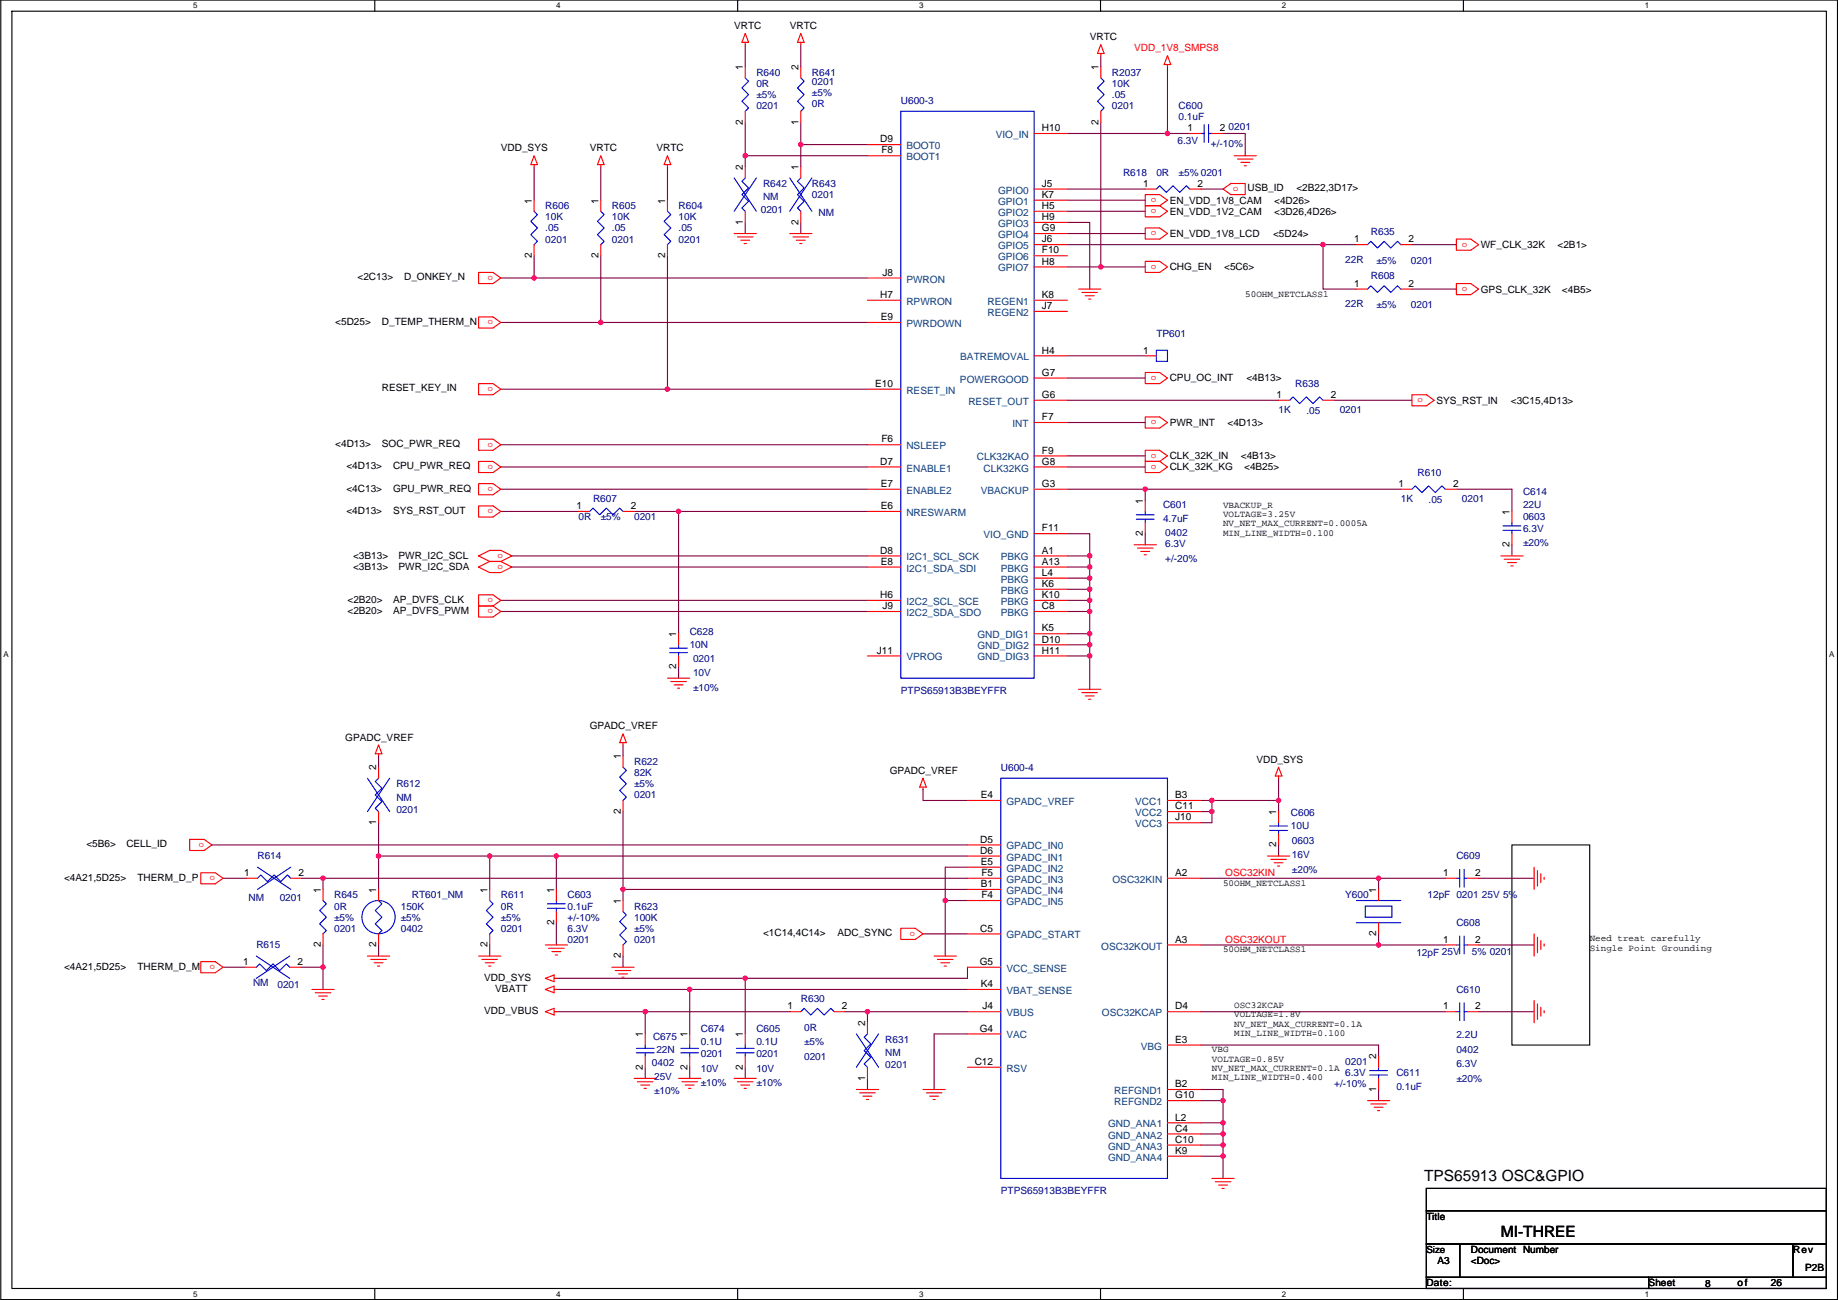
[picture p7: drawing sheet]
<svg xmlns="http://www.w3.org/2000/svg" width="420mm" height="297mm" viewBox="0 0 420 297" stroke-linecap="round" stroke-linejoin="round" font-family="sans-serif">
<path d="M.2 0h419.8v296.9h-419.8zM2.7 2.6h414.8v291.8h-414.8z" fill="none" stroke="#000" stroke-width=".25"/>
<g fill="#fff">
<path d="M44.2 .3h1v2h-1z"/>
<path d="M44.2 294.7h1v2h-1z"/>
</g>
<path d="M85.7 0v2.6M85.7 294.4v2.5" fill="none" stroke="#000" stroke-width=".25"/>
<g fill="#fff">
<path d="M127.1 .3h1v2h-1z"/>
<path d="M127.1 294.7h1v2h-1z"/>
</g>
<path d="M168.6 0v2.6M168.6 294.4v2.5" fill="none" stroke="#000" stroke-width=".25"/>
<g fill="#fff">
<path d="M210.1 .3h1v2h-1z"/>
<path d="M210.1 294.7h1v2h-1z"/>
</g>
<path d="M251.6 0v2.6M251.6 294.4v2.5" fill="none" stroke="#000" stroke-width=".25"/>
<g fill="#fff">
<path d="M293 .3h1v2h-1z"/>
<path d="M293 294.7h1v2h-1z"/>
</g>
<path d="M334.5 0v2.6M334.5 294.4v2.5" fill="none" stroke="#000" stroke-width=".25"/>
<g fill="#fff">
<path d="M376 .3h1v2h-1z"/>
<path d="M376 294.7h1v2h-1z"/>
<path d="M.8 148.5h1.2v2h-1.2z"/>
<path d="M418.1 148.5h1.2v2h-1.2z"/>
</g>
<path d="M345.6 193.1h17.8v45.7h-17.8zM326.1 271.5h91.4v5.1h-91.4zM326.1 276.6h91.4v7.6h-91.4zM326.1 291.9h50.8v2.5h-50.8zM326.1 284.2h7.6v7.7h-7.6zM333.7 284.2h76.2v7.7h-76.2zM376.9 291.9h40.6v2.5h-40.6zM409.9 284.2h7.6v7.7h-7.6z" fill="none" stroke="#000" stroke-width=".25"/>
<g fill="none" stroke="#800040" stroke-width=".25">
<path d="M170.4 10.2v5.1M183.1 10.2v5.1M251.6 12.7v2.6M266.9 15.3v15.2M122.1 38.1v7.6M137.3 38.1v7.6M152.6 38.1v7.6M170.4 35.6h27.9M170.4 28v10.1M183.1 33h15.2M183.1 28v5M183.1 33v5.1"/>
<path d="M244 30.5h22.9M251.6 28v33M266.9 30.5h5.1M279.6 30.5h5.1v5.1M122.1 58.4v5.1M137.3 58.4v15.3M152.6 58.4v30.5h45.7M170.4 50.8v2.6M183.1 50.8v2.6M244 50.8h5.1v15.3M244 43.2h17.8M244 55.9h58.4"/>
<path d="M244 45.7h17.8M244 48.3h17.8M244 53.4h17.8M274.5 43.2h5.1M302.4 55.9v10.2h7.7M302.4 55.9h7.7M322.8 55.9h10.1M114.5 63.5h7.6M114.5 73.7h22.8M122.1 63.5h76.2M137.3 73.7h61M244 61h7.6"/>
<path d="M251.6 61h10.2M322.8 66.1h10.1M114.5 88.9h38.1M244 91.5h48.3M244 81.3h17.8M244 86.4h17.8M244 96.5h17.8M305 91.5h17.8M114.5 111.8h83.8M114.5 101.6h83.8M114.5 106.7h83.8M114.5 116.9h17.8"/>
<path d="M145 116.9h10.1M198.3 116.9h-43.2v27.9M244 106.7h17.8M244 104.2h17.8M244 111.8h17.8M261.8 111.8v2.5M261.8 111.8h58.4M332.9 111.8h12.7v5.1M114.5 137.2h83.8M114.5 139.7h83.8M117 127h81.3M117 129.6h81.3"/>
<path d="M244 139.7h5.1M244 137.2h5.1v2.5M244 134.6h5.1M244 132.1h5.1M244 129.6h5.1v2.5M244 127h5.1v2.6M244 121.9h5.1v5.1M249.1 139.7v5.1M249.1 134.6v2.6M249.1 132.1v2.5M261.8 121.9v2.6M345.6 124.5v2.5"/>
<path d="M155.1 152.4v2.6M244 149.9h5.1M244 147.3h5.1M244 144.8h5.1v2.5M249.1 149.9v7.6M249.1 147.3v2.6M86.5 172.7v2.6M142.4 170.2v2.5M292.3 177.8v5.1M48.4 193.1h172.8M86.5 188v7.6M86.5 195.6v7.6"/>
<path d="M86.5 195.6h25.4M111.9 195.6v7.6M111.9 195.6h15.3M127.2 195.6v7.6M127.2 195.6h94M142.4 185.4v17.8M211 180.4v2.5h10.2M221.2 198.1h-5.1v7.7M274.5 182.9h2.5M274.5 185.4h2.5M277 182.9v2.5M277 185.4v2.6h-2.5"/>
<path d="M277 182.9h15.3M292.3 182.9v2.5M292.3 193.1v2.5M51 200.7h5.3M69 200.7h4.8M73.8 200.7v2.5M73.8 215.9v5.1M73.8 200.7h147.4M86.5 215.9v2.6M111.9 215.9v2.6M127.2 210.8v5.1M142.4 203.2h78.8"/>
<path d="M142.4 203.2v2.6M142.4 218.5v2.5M211 213.4h10.2M221.2 205.8h-5.1v12.7M274.5 215.9h40.6M274.5 200.7h40.6M315.1 200.7v2.5M315.1 213.4v2.5M315.1 200.7h15.3M315.1 215.9h15.3M338 215.9h12.7M338 200.7h12.7"/>
<path d="M51 221h5.1M68.8 221h5M73.8 221v5.1M127.2 223.5h43.2M127.2 226.1h30.5M127.2 231.2h20.3M157.7 226.1h63.5M157.7 226.1v10.1M170.4 223.5v12.7M180.5 231.2h-33v5M193.2 231.2h5.1M198.3 231.2h22.9"/>
<path d="M198.3 231.2v2.5M221.2 221v2.5h-50.8M221.2 236.2h-7.7v12.7M274.5 238.8h40.6v2.5M274.5 231.2h55.9M338 231.2h12.7M147.5 243.9v2.5M157.7 243.9v2.5M170.4 243.9v2.5M198.3 246.4v2.5M274.5 248.9h5.1v2.6M274.5 251.5h5.1"/>
<path d="M274.5 256.6h5.1M274.5 259.1h5.1M279.6 251.5v5.1M279.6 256.6v2.5M279.6 259.1v2.5M315.1 248.9v2.6M274.5 261.6h5.1M274.5 264.2h5.1M279.6 261.6v2.6M279.6 264.2v5.1"/>
</g>
<g fill="#f0f" stroke="#f0f" stroke-width=".25">
<circle cx="137.3" cy="73.7" r=".5"/>
<circle cx="152.6" cy="88.9" r=".5"/>
<circle cx="122.1" cy="63.5" r=".5"/>
<circle cx="266.9" cy="30.5" r=".5"/>
<circle cx="302.4" cy="55.9" r=".5"/>
<circle cx="261.8" cy="111.8" r=".5"/>
<circle cx="73.8" cy="200.7" r=".5"/>
<circle cx="73.8" cy="221" r=".5"/>
<circle cx="292.3" cy="182.9" r=".5"/>
<circle cx="277" cy="182.9" r=".5"/>
<circle cx="277" cy="185.4" r=".5"/>
<circle cx="279.6" cy="251.5" r=".5"/>
<circle cx="279.6" cy="259.1" r=".5"/>
<circle cx="279.6" cy="256.5" r=".5"/>
<circle cx="279.6" cy="264.2" r=".5"/>
<circle cx="279.6" cy="261.6" r=".5"/>
<circle cx="249.1" cy="149.9" r=".5"/>
<circle cx="249.1" cy="147.3" r=".5"/>
<circle cx="249.1" cy="144.8" r=".5"/>
<circle cx="249.1" cy="139.7" r=".5"/>
<circle cx="249.1" cy="137.2" r=".5"/>
<circle cx="249.1" cy="134.6" r=".5"/>
<circle cx="249.1" cy="132.1" r=".5"/>
<circle cx="249.1" cy="129.5" r=".5"/>
<circle cx="249.1" cy="127" r=".5"/>
<circle cx="127.2" cy="195.6" r=".5"/>
<circle cx="315.1" cy="200.7" r=".5"/>
<circle cx="315.1" cy="215.9" r=".5"/>
<circle cx="111.9" cy="195.6" r=".5"/>
<circle cx="86.5" cy="195.6" r=".5"/>
<circle cx="147.5" cy="231.1" r=".5"/>
<circle cx="157.6" cy="226.1" r=".5"/>
<circle cx="170.3" cy="223.5" r=".5"/>
<circle cx="183" cy="33" r=".5"/>
<circle cx="170.3" cy="35.6" r=".5"/>
<circle cx="216.1" cy="205.7" r=".5"/>
<circle cx="251.6" cy="61" r=".5"/>
<circle cx="142.4" cy="203.2" r=".5"/>
<circle cx="155.1" cy="116.8" r=".5"/>
<circle cx="198.3" cy="231.1" r=".5"/>
</g>
<g fill="none" stroke="#f00" stroke-width=".25">
<path d="M170.4 7.6l.7 2.1h-1.5zM170.4 9.7v.5M170.4 15.3v2.5M183.1 15.3v2.5M183.1 9.7v.5M183.1 7.6l.7 2.1h-1.5zM251.6 15.3v2.5M251.6 12.2v.5M251.6 10.2l.8 2h-1.5zM266.9 14.8v.5M266.9 12.7l.7 2.1h-1.5zM122.1 35.6l.8 2h-1.6z"/>
<path d="M122.1 37.6v.5M137.3 35.6l.8 2h-1.5zM137.3 37.6v.5M152.6 35.6l.7 2h-1.5zM152.6 37.6v.5M170.4 25.4v2.6M170.4 38.1v2.6M183.1 25.4v2.6M183.1 38.1v2.6M198.3 33h7.6M198.3 35.6h7.6M236.4 30.5h7.6"/>
<path d="M251.6 25.4v2.6M272 30.5h2.5M277 30.5h2.6M282.1 35.6h5.1M282.9 36.3h3.5M283.6 37.1h2.1M284.4 37.9h.5M122.1 45.7v2.6M122.1 55.9v2.5M137.3 45.7v2.6M137.3 55.9v2.5M152.6 45.7v2.6"/>
<path d="M152.6 55.9v2.5M167.8 53.4h5.1M168.6 54.1h3.5M169.3 54.9h2.1M170.1 55.6h.5M170.4 48.3v2.5M180.5 53.4h5.1M181.3 54.1h3.5M182 54.9h2.1M182.8 55.6h.5M183.1 48.3v2.5M236.4 43.2h7.6"/>
<path d="M236.4 45.7h7.6M236.4 48.3h7.6M236.4 50.8h7.6M236.4 53.4h7.6M236.4 55.9h7.6M236.4 58.4h7.6M261.8 43.2h2.5M261.8 44.5h3.3l1.8 1.2-1.8 1.3h-3.3zM261.8 47h3.3l1.8 1.3-1.8 1.3h-3.3zM261.8 52.1h3.3l1.8 1.3-1.8 1.2h-3.3zM261.8 59.7h3.3l1.8 1.3-1.8 1.3h-3.3zM272 43.2h2.5"/>
<path d="M279.6 43.2l1.8-1.3h3.3v2.6h-3.3zM310.1 55.9h2.5M320.2 55.9h2.6M332.9 54.6h3.3l1.8 1.3-1.8 1.3h-3.3zM109.4 62.3h3.3l1.8 1.2-1.8 1.3h-3.3zM109.4 72.4h3.3l1.8 1.3-1.8 1.3h-3.3zM198.3 63.5h7.6M198.3 68.6h7.6M198.3 73.7h7.6M236.4 61h7.6M236.4 68.6h7.6M236.4 71.1h7.6"/>
<path d="M246.6 66.1h5M247.3 66.8h3.6M248.1 67.6h2M248.8 68.3h.6M310.1 66.1h2.5M320.2 66.1h2.6M332.9 64.8h3.3l1.8 1.3-1.8 1.2h-3.3zM109.4 87.7h3.3l1.8 1.2-1.8 1.3h-3.3zM198.3 88.9h7.6M236.4 81.3h7.6M236.4 86.4h7.6M236.4 91.5h7.6"/>
<path d="M236.4 96.5h7.6M261.8 81.3h2.5M261.8 85.1h3.3l1.8 1.3-1.8 1.3h-3.3zM261.8 95.3h3.3l1.8 1.2-1.8 1.3h-3.3zM292.3 91.5h2.5M302.4 91.5h2.6M322.8 90.2h3.3l1.7 1.3-1.7 1.2h-3.3zM109.4 100.4h3.3l1.8 1.2-1.8 1.3h-3.3zM109.4 105.4h3.3l1.8 1.3-1.8 1.3h-3.3zM109.4 115.6h3.3l1.8 1.3-1.8 1.2h-3.3zM109.4 110.5h3.3l1.8 1.3-1.8 1.3h-3.3zM132.3 116.9h2.5"/>
<path d="M142.4 116.9h2.6M198.3 101.6h7.6M198.3 106.7h7.6M198.3 111.8h7.6M198.3 116.9h7.6M236.4 104.2h7.6M236.4 106.7h7.6M236.4 111.8h7.6M261.8 114.3v2.6M261.8 119.4v2.5M261.8 102.9h3.3l1.8 1.3-1.8 1.2h-3.3zM261.8 105.4h3.3l1.8 1.3-1.8 1.3h-3.3z"/>
<path d="M320.2 111.8h2.6M330.4 111.8h2.5M345.6 116.9v2.5M109.4 135.9h3.3l1.8 1.3-1.8 1.3h-3.3zM109.4 138.5h3.3l1.8 1.2-1.8 1.3h-3.3zM109.4 129.6l2.5-1.3h2.6l2.5 1.3-2.5 1.2h-2.6zM109.4 127l2.5-1.2h2.6l2.5 1.2-2.5 1.3h-2.6zM198.3 127h7.6M198.3 129.6h7.6M198.3 137.2h7.6M198.3 139.7h7.6M236.4 121.9h7.6"/>
<path d="M236.4 127h7.6M236.4 129.6h7.6M236.4 132.1h7.6M236.4 134.6h7.6M236.4 137.2h7.6M236.4 139.7h7.6M259.3 124.5h5M260 125.2h3.6M260.8 126h2M261.5 126.8h.6M343.1 127h5.1M343.8 127.8h3.6"/>
<path d="M344.6 128.5h2M345.4 129.3h.5M345.6 121.9v2.6M152.6 155h5.1M153.3 155.7h3.6M154.1 156.5h2M154.9 157.2h.5M155.1 144.8v2.5M155.1 149.9v2.5M198.3 149.9h7.6M236.4 144.8h7.6M236.4 147.3h7.6"/>
<path d="M236.4 149.9h7.6M246.6 157.5h5M247.3 158.3h3.6M248.1 159h2M248.8 159.8h.6M86.5 170.2l.8 2h-1.5zM86.5 172.2v.5M86.5 175.3v2.5M142.4 167.7l.8 2h-1.5zM142.4 169.7v.5M142.4 172.7v2.6M211 179.9v.5"/>
<path d="M211 177.8l.8 2.1h-1.6zM292.3 177.3v.5M292.3 175.3l.7 2h-1.5zM43.4 191.8h3.3l1.7 1.3-1.7 1.2h-3.3zM45.9 199.4h3.3l1.8 1.3-1.8 1.3h-3.3zM86.5 185.4v2.6M142.4 182.9v2.5M221.2 182.9h7.6M221.2 193.1h7.6M221.2 195.6h7.6M221.2 198.1h7.6M266.9 182.9h7.6"/>
<path d="M266.9 185.4h7.6M266.9 188h7.6M289.7 195.6h5.1M290.5 196.4h3.6M291.3 197.1h2M292 197.9h.5M292.3 185.4v2.6M292.3 190.5v2.6M350.7 198.1v5.1M351.5 198.9v3.6M352.2 199.7v2M45.9 219.7h3.3l1.8 1.3-1.8 1.3h-3.3z"/>
<path d="M56.3 200.7h2.6M66.5 200.7h2.5M73.8 203.2v2.6M73.8 213.4v2.5M84 218.5h5.1M84.8 219.2h3.5M85.5 220h2.1M86.5 203.2v2.6M86.5 213.4v2.5M109.4 218.5h5.1M110.2 219.2h3.5M110.9 220h2.1"/>
<path d="M111.9 203.2v2.6M111.9 213.4v2.5M124.6 215.9h5.1M125.4 216.7h3.6M126.2 217.4h2M126.9 218.2h.5M127.2 203.2v2.6M127.2 208.3v2.5M142.4 205.8v2.5M142.4 215.9v2.6M205.9 212.1h3.3l1.8 1.3-1.8 1.3h-3.3zM213.5 218.5h5.1"/>
<path d="M214.3 219.2h3.6M215.1 220h2M221.2 200.7h7.6M221.2 203.2h7.6M221.2 205.8h7.6M221.2 213.4h7.6M266.9 200.7h7.6M266.9 215.9h7.6M315.1 203.2v2.6M315.1 210.8v2.6M330.4 215.9h2.5M330.4 200.7h2.5"/>
<path d="M335.5 215.9h2.5M335.5 200.7h2.5M350.7 213.4v5.1M351.5 214.1v3.6M352.2 214.9v2M353 200.4v.5M353 215.7v.5M56.1 221h2.5M66.2 221h2.6M71.3 226.1h5.1M72.1 226.8h3.5M72.8 227.6h2.1"/>
<path d="M73.6 228.4h.5M86.3 220.7h.5M111.7 220.7h.5M124.6 223.5l2.1-.7v1.5zM124.6 226.1l2.1-.8v1.5zM124.6 231.2l2.1-.8v1.5zM126.7 223.5h.5M126.7 226.1h.5M126.7 231.2h.5M139.9 221h5.1M140.6 221.8h3.6M141.4 222.5h2"/>
<path d="M142.2 223.3h.5M147.5 236.2v2.6M157.7 236.2v2.6M170.4 236.2v2.6M180.5 231.2h2.6M190.7 231.2h2.5M198.3 233.7v2.5M215.8 220.7h.5M221.2 221h7.6M221.2 226.1h7.6M221.2 231.2h7.6M221.2 236.2h7.6"/>
<path d="M266.9 231.2h7.6M266.9 238.8h7.6M330.4 231.2h2.5M335.5 231.2h2.5M350.7 228.6v5.1M351.5 229.4v3.5M352.2 230.1v2.1M353 230.9v.5M145 246.4h5M145.7 247.2h3.6M146.5 247.9h2M147.2 248.7h.6"/>
<path d="M147.5 241.3v2.6M155.1 246.4h5.1M155.9 247.2h3.5M156.6 247.9h2.1M157.4 248.7h.5M157.7 241.3v2.6M167.8 246.4h5.1M168.6 247.2h3.5M169.3 247.9h2.1M170.1 248.7h.5M170.4 241.3v2.6M195.8 248.9h5"/>
<path d="M196.5 249.7h3.6M197.3 250.5h2M198 251.2h.6M198.3 243.9v2.5M211 248.9h5.1M211.8 249.7h3.5M212.5 250.5h2.1M213.3 251.2h.5M221.2 243.9h7.6M266.9 248.9h7.6M266.9 251.5h7.6M266.9 256.6h7.6"/>
<path d="M266.9 259.1h7.6M312.6 251.5h5.1M313.4 252.2h3.5M314.1 253h2.1M314.9 253.8h.5M315.1 246.4v2.5M315.1 241.3v2.6M266.9 261.6h7.6M266.9 264.2h7.6M277 269.3h5.1M277.8 270h3.6M278.6 270.8h2"/>
<path d="M279.3 271.5h.5"/>
</g>
<g fill="none" stroke="#00f" stroke-width=".25">
<path d="M170.4 17.8l.7 .8-1.5 1.5 1.5 1.5-1.5 1.5 1.5 1.6-.7 .7M183.1 17.8l.7 .8-1.5 1.5 1.5 1.5-1.5 1.5 1.5 1.6-.7 .7M251.6 17.8l.8 .8-1.5 1.5 1.5 1.5-1.5 1.5 1.5 1.6-.8 .7M205.9 25.4h30.5v129.6h-30.5zM274.5 30.5h.8M275.3 28.5v4M276.3 28.5v4M276.3 30.5h.7M122.1 48.3l.8 .7-1.6 1.6 1.6 1.5-1.6 1.5 1.6 1.5-.8 .8M137.3 48.3l.8 .7-1.5 1.6 1.5 1.5-1.5 1.5 1.5 1.5-.8 .8M152.6 48.3l.7 .7-1.5 1.6 1.5 1.5-1.5 1.5 1.5 1.5-.7 .8M167.8 40.7l5.1 7.6"/>
<path d="M170.4 40.7l-.8 .7 1.5 1.5-1.5 1.6 1.5 1.5-1.5 1.5 .8 .8M172.9 40.7l-5.1 7.6M180.5 40.7l5.1 7.6M183.1 40.7l-.8 .7 1.5 1.5-1.5 1.6 1.5 1.5-1.5 1.5 .8 .8M185.6 40.7l-5.1 7.6M264.3 43.2l.8-.8 1.5 1.6 1.5-1.6 1.6 1.6 1.5-1.6 .8 .8M312.6 55.9l.8-.8 1.5 1.6 1.5-1.6 1.5 1.6 1.6-1.6 .7 .8M312.6 66.1l.8-.8 1.5 1.5 1.5-1.5 1.5 1.5 1.6-1.5 .7 .8M264.3 80h2.6v2.6h-2.6zM294.8 91.5l.8-.8 1.5 1.5 1.5-1.5 1.6 1.5 1.5-1.5 .7 .8M134.8 116.9l.8-.8 1.5 1.5 1.5-1.5 1.5 1.5 1.6-1.5 .7 .8M259.8 117.6h4"/>
<path d="M259.8 118.6h4M261.8 116.9v.7M261.8 118.6v.8M322.8 111.8l.7-.8 1.5 1.5 1.6-1.5 1.5 1.5 1.5-1.5 .8 .8M345.6 119.4v.8M343.6 120.2h4.1M343.6 121.2h4.1M345.6 121.2v.7M153.1 148.1h4.1M153.1 149.1h4.1M155.1 147.3v.8M155.1 149.1v.8"/>
<path d="M84 177.8l5.1 7.6M86.5 177.8l-.7 .8 1.5 1.5-1.5 1.5 1.5 1.6-1.5 1.5 .7 .7M89.1 177.8l-5.1 7.6M142.4 175.3l.8 .7-1.5 1.6 1.5 1.5-1.5 1.5 1.5 1.5-.8 .8M228.8 177.8h38.1v91.5h-38.1zM58.9 198.1l7.6 5.1M66.5 198.1l-7.6 5.1M290.2 188.7h4.1M290.2 189.8h4.1M292.3 188v.7M292.3 189.8v.7M333.7 198.6v4.1"/>
<path d="M334.7 198.6v4.1M58.6 218.5l7.6 5M58.9 200.7l.7-.8 1.5 1.5 1.6-1.5 1.5 1.5 1.5-1.5 .8 .8M66.2 218.5l-7.6 5M73.8 205.8l.8 .7-1.5 1.5 1.5 1.6-1.5 1.5 1.5 1.5-.8 .8M86.5 205.8l.8 .7-1.5 1.5 1.5 1.6-1.5 1.5 1.5 1.5-.8 .8M111.9 205.8l.8 .7-1.5 1.5 1.5 1.6-1.5 1.5 1.5 1.5-.8 .8M125.1 206.5h4.1M125.1 207.5h4.1M127.2 205.8v.7M127.2 207.5v.8M142.4 208.3l.8 .8-1.5 1.5 1.5 1.5-1.5 1.5 1.5 1.6-.8 .7"/>
<path d="M310.1 205.8h10.1M310.1 210.8h10.1M312.1 207h6.1v2.6h-6.1zM332.9 215.9h.8M332.9 200.7h.8M333.7 213.9v4.1M334.7 213.9v4.1M334.7 215.9h.8M334.7 200.7h.8M58.6 221l.8-.8 1.5 1.6 1.5-1.6 1.5 1.6 1.6-1.6 .7 .8M145.5 239.5h4M147.5 238.8v.7"/>
<path d="M155.6 239.5h4.1M157.7 238.8v.7M168.3 239.5h4.1M170.4 238.8v.7M183.1 231.2l.7-.8 1.5 1.5 1.6-1.5 1.5 1.5 1.5-1.5 .8 .8M195.8 236.2l5 7.7M198.3 236.2l-.8 .8 1.6 1.5-1.6 1.6 1.6 1.5-1.6 1.5 .8 .8M200.8 236.2l-5 7.7M332.9 231.2h.8M333.7 229.1v4.1M334.7 229.1v4.1M334.7 231.2h.8"/>
<path d="M145.5 240.6h4M147.5 240.6v.7M155.6 240.6h4.1M157.7 240.6v.7M168.3 240.6h4.1M170.4 240.6v.7M313.1 245.6h4.1M313.1 244.6h4.1M315.1 245.6v.8M315.1 243.9v.7"/>
<circle cx="86.5" cy="209.6" r="3.8"/>
</g>
<text font-size="3.6" x="343.1" y="282.6">MI-THREE</text>
<text font-size="3.5" x="325.6" y="269.9">TPS65913 OSC&amp;GPIO</text>
<g font-size="2.3">
<text x="167.8" y="6.6">VRTC</text>
<text x="180.5" y="6.6">VRTC</text>
<text x="249.1" y="9.2">VRTC</text>
<text x="169.8" y="16" transform="rotate(-90 169.8 16)">1</text>
<text x="182.5" y="16" transform="rotate(-90 182.5 16)">2</text>
<text x="251.1" y="16" transform="rotate(-90 251.1 16)">1</text>
<text x="169.8" y="28.5" transform="rotate(-90 169.8 28.5)">2</text>
<text x="182.5" y="28.5" transform="rotate(-90 182.5 28.5)">1</text>
<text x="238.2" y="30">H10</text>
<text x="251.1" y="28.5" transform="rotate(-90 251.1 28.5)">2</text>
<text x="271.5" y="30">1</text>
<text x="278.8" y="30">2</text>
<text x="114.5" y="34.6">VDD_SYS</text>
<text x="134.8" y="34.6">VRTC</text>
<text x="150" y="34.6">VRTC</text>
<text x="201.2" y="32.5">D9</text>
<text x="201.5" y="35.1">F8</text>
<text x="169.8" y="38.9" transform="rotate(-90 169.8 38.9)">2</text>
<text x="182.5" y="38.9" transform="rotate(-90 182.5 38.9)">1</text>
<text x="121.6" y="46.5" transform="rotate(-90 121.6 46.5)">1</text>
<text x="136.8" y="46.5" transform="rotate(-90 136.8 46.5)">1</text>
<text x="152.1" y="46.5" transform="rotate(-90 152.1 46.5)">1</text>
<text x="238.2" y="42.7">J5</text>
<text x="238.2" y="45.2">K7</text>
<text x="238.2" y="47.8">H5</text>
<text x="261.3" y="42.7">1</text>
<text x="267.4" y="46.5">EN_VDD_1V8_CAM</text>
<text x="273.7" y="42.7">2</text>
<text x="285.2" y="43.7">USB_ID</text>
<text x="291.3" y="46.5">&lt;4D26&gt;</text>
<text x="296.3" y="43.7">&lt;2B22,3D17&gt;</text>
<text x="169.8" y="51.4" transform="rotate(-90 169.8 51.4)">1</text>
<text x="182.5" y="51.4" transform="rotate(-90 182.5 51.4)">2</text>
<text x="238.2" y="50.3">H9</text>
<text x="238.2" y="52.8">G9</text>
<text x="267.4" y="49.1">EN_VDD_1V2_CAM</text>
<text x="291.3" y="49.1">&lt;3D26,4D26&gt;</text>
<text x="121.6" y="59" transform="rotate(-90 121.6 59)">2</text>
<text x="136.8" y="59" transform="rotate(-90 136.8 59)">2</text>
<text x="152.1" y="59" transform="rotate(-90 152.1 59)">2</text>
<text x="238.2" y="55.4">J6</text>
<text x="238.2" y="57.9">F10</text>
<text x="267.4" y="54.1">EN_VDD_1V8_LCD</text>
<text x="291" y="54.1">&lt;5D24&gt;</text>
<text x="309.6" y="55.4">1</text>
<text x="322" y="55.4">2</text>
<text x="338.5" y="56.7">WF_CLK_32K</text>
<text x="356" y="56.7">&lt;2B1&gt;</text>
<text x="81.7" y="64.1">&lt;2C13&gt;</text>
<text x="92.4" y="64.1">D_ONKEY_N</text>
<text x="201.7" y="63">J8</text>
<text x="238.2" y="60.5">H8</text>
<text x="267.4" y="61.8">CHG_EN</text>
<text x="279.8" y="61.8">&lt;5C6&gt;</text>
<text x="309.6" y="65.5">1</text>
<text x="322" y="65.5">2</text>
<text x="201.2" y="68.1">H7</text>
<text x="238.2" y="68.1">K8</text>
<text x="238.2" y="70.6">J7</text>
<text x="338.5" y="66.8">GPS_CLK_32K</text>
<text x="357" y="66.8">&lt;4B5&gt;</text>
<text x="76.6" y="74.2">&lt;5D25&gt;</text>
<text x="87.3" y="74.2">D_TEMP_THERM_N</text>
<text x="201.3" y="73.2">E9</text>
<text x="238.2" y="80.8">H4</text>
<text x="261.3" y="80.8">1</text>
<text x="87.3" y="89.5">RESET_KEY_IN</text>
<text x="200.1" y="88.4">E10</text>
<text x="238.2" y="85.9">G7</text>
<text x="267.4" y="87.2">CPU_OC_INT</text>
<text x="284.9" y="87.2">&lt;4B13&gt;</text>
<text x="238.2" y="90.9">G6</text>
<text x="291.8" y="90.9">1</text>
<text x="304.2" y="90.9">2</text>
<text x="328.3" y="92.2">SYS_RST_IN</text>
<text x="345.4" y="92.2">&lt;3C15,4D13&gt;</text>
<text x="201.5" y="101.1">F6</text>
<text x="238.2" y="96">F7</text>
<text x="267.4" y="97.3">PWR_INT</text>
<text x="280.6" y="97.3">&lt;4D13&gt;</text>
<text x="76.6" y="102.2">&lt;4D13&gt;</text>
<text x="79.2" y="107.2">&lt;4D13&gt;</text>
<text x="87.3" y="102.2">SOC_PWR_REQ</text>
<text x="89.8" y="107.2">CPU_PWR_REQ</text>
<text x="201.2" y="106.2">D7</text>
<text x="238.2" y="106.2">G8</text>
<text x="238.2" y="103.6">F9</text>
<text x="267.4" y="104.9">CLK_32K_IN</text>
<text x="267.4" y="107.5">CLK_32K_KG</text>
<text x="283.6" y="104.9">&lt;4B13&gt;</text>
<text x="284.4" y="107.5">&lt;4B25&gt;</text>
<text x="79.2" y="112.3">&lt;4C13&gt;</text>
<text x="89.8" y="112.3">GPU_PWR_REQ</text>
<text x="201.3" y="111.3">E7</text>
<text x="238.2" y="111.3">G3</text>
<text x="319.7" y="111.3">1</text>
<text x="332.2" y="111.3">2</text>
<text x="79.2" y="117.4">&lt;4D13&gt;</text>
<text x="89.8" y="117.4">SYS_RST_OUT</text>
<text x="131.8" y="116.3">1</text>
<text x="144.2" y="116.3">2</text>
<text x="201.3" y="116.3">E6</text>
<text x="261.3" y="115.1" transform="rotate(-90 261.3 115.1)">1</text>
<text x="345.1" y="117.6" transform="rotate(-90 345.1 117.6)">1</text>
<text x="238.2" y="121.4">F11</text>
<text x="261.3" y="122.5" transform="rotate(-90 261.3 122.5)">2</text>
<text x="345.1" y="125" transform="rotate(-90 345.1 125)">2</text>
<text x="80.7" y="130.3">&lt;3B13&gt;</text>
<text x="80.7" y="127.8">&lt;3B13&gt;</text>
<text x="91.1" y="130.3">PWR_I2C_SDA</text>
<text x="91.1" y="127.8">PWR_I2C_SCL</text>
<text x="201.2" y="126.5">D8</text>
<text x="201.3" y="129">E8</text>
<text x="238.2" y="126.5">A1</text>
<text x="238.2" y="129">A13</text>
<text x="238.2" y="131.6">L4</text>
<text x="79.4" y="137.7">&lt;2B20&gt;</text>
<text x="89.8" y="137.7">AP_DVFS_CLK</text>
<text x="201.2" y="136.7">H6</text>
<text x="238.2" y="134.1">K6</text>
<text x="238.2" y="136.7">K10</text>
<text x="79.4" y="140.3">&lt;2B20&gt;</text>
<text x="89.8" y="140.3">AP_DVFS_PWM</text>
<text x="201.7" y="139.2">J9</text>
<text x="238.2" y="139.2">C8</text>
<text x="154.6" y="145.6" transform="rotate(-90 154.6 145.6)">1</text>
<text x="200.5" y="149.4">J11</text>
<text x="238.2" y="144.3">K5</text>
<text x="238.2" y="146.8">D10</text>
<text x="238.2" y="149.4">H11</text>
<text x="154.6" y="153" transform="rotate(-90 154.6 153)">2</text>
<text x="134.8" y="166.7">GPADC_VREF</text>
<text x="78.9" y="169.2">GPADC_VREF</text>
<text x="141.9" y="173.5" transform="rotate(-90 141.9 173.5)">1</text>
<text x="86" y="176" transform="rotate(-90 86 176)">2</text>
<text x="203.4" y="176.8">GPADC_VREF</text>
<text x="287.2" y="174.3">VDD_SYS</text>
<text x="141.9" y="186" transform="rotate(-90 141.9 186)">2</text>
<text x="224.2" y="182.4">E4</text>
<text x="268.7" y="182.4">B3</text>
<text x="268.7" y="184.9">C11</text>
<text x="86" y="188.5" transform="rotate(-90 86 188.5)">1</text>
<text x="268.7" y="187.5">J10</text>
<text x="291.7" y="186.2" transform="rotate(-90 291.7 186.2)">1</text>
<text x="19.7" y="193.6">&lt;5B6&gt;</text>
<text x="28.9" y="193.6">CELL_ID</text>
<text x="224.1" y="192.5">D5</text>
<text x="224.1" y="195.1">D6</text>
<text x="224.2" y="197.6">E5</text>
<text x="291.7" y="193.6" transform="rotate(-90 291.7 193.6)">2</text>
<text x="14.7" y="201.2">&lt;4A21,5D25&gt;</text>
<text x="31.4" y="201.2">THERM_D_P</text>
<text x="55.8" y="200.2">1</text>
<text x="68.3" y="200.2">2</text>
<text x="73.3" y="204" transform="rotate(-90 73.3 204)">1</text>
<text x="86" y="204" transform="rotate(-90 86 204)">1</text>
<text x="111.4" y="204" transform="rotate(-90 111.4 204)">1</text>
<text x="126.7" y="204" transform="rotate(-90 126.7 204)">1</text>
<text x="224.2" y="202.7">B1</text>
<text x="224.3" y="200.2">F5</text>
<text x="268.7" y="200.2">A2</text>
<text x="314.6" y="204" transform="rotate(-90 314.6 204)">1</text>
<text x="329.9" y="200.2">1</text>
<text x="337.2" y="200.2">2</text>
<text x="141.9" y="206.5" transform="rotate(-90 141.9 206.5)">1</text>
<text x="224.3" y="205.2">F4</text>
<text x="126.7" y="211.4" transform="rotate(-90 126.7 211.4)">2</text>
<text x="174.4" y="213.9">&lt;1C14,4C14&gt;</text>
<text x="191.4" y="213.9">ADC_SYNC</text>
<text x="224.1" y="212.9">C5</text>
<text x="268.7" y="215.4">A3</text>
<text x="314.6" y="213.9" transform="rotate(-90 314.6 213.9)">2</text>
<text x="329.9" y="215.4">1</text>
<text x="337.2" y="215.4">2</text>
<text x="14.7" y="221.5">&lt;4A21,5D25&gt;</text>
<text x="31.4" y="221.5">THERM_D_M</text>
<text x="55.6" y="220.5">1</text>
<text x="68" y="220.5">2</text>
<text x="73.3" y="216.5" transform="rotate(-90 73.3 216.5)">2</text>
<text x="86" y="216.5" transform="rotate(-90 86 216.5)">2</text>
<text x="111.4" y="216.5" transform="rotate(-90 111.4 216.5)">2</text>
<text x="141.9" y="219" transform="rotate(-90 141.9 219)">2</text>
<text x="224" y="220.5">G5</text>
<text x="110.7" y="224.1">VDD_SYS</text>
<text x="113.2" y="226.6">VBATT</text>
<text x="224.2" y="225.6">K4</text>
<text x="110.7" y="231.7">VDD_VBUS</text>
<text x="180" y="230.6">1</text>
<text x="192.5" y="230.6">2</text>
<text x="224.6" y="230.6">J4</text>
<text x="268.7" y="230.6">D4</text>
<text x="329.9" y="230.6">1</text>
<text x="337.2" y="230.6">2</text>
<text x="147" y="237" transform="rotate(-90 147 237)">1</text>
<text x="157.1" y="237" transform="rotate(-90 157.1 237)">1</text>
<text x="169.8" y="237" transform="rotate(-90 169.8 237)">1</text>
<text x="197.8" y="234.5" transform="rotate(-90 197.8 234.5)">2</text>
<text x="224" y="235.7">G4</text>
<text x="268.7" y="238.3">E3</text>
<text x="147" y="244.4" transform="rotate(-90 147 244.4)">2</text>
<text x="157.1" y="244.4" transform="rotate(-90 157.1 244.4)">2</text>
<text x="169.8" y="244.4" transform="rotate(-90 169.8 244.4)">2</text>
<text x="222.8" y="243.3">C12</text>
<text x="314.6" y="242.1" transform="rotate(-90 314.6 242.1)">2</text>
<text x="197.8" y="246.9" transform="rotate(-90 197.8 246.9)">1</text>
<text x="268.7" y="248.4">B2</text>
<text x="268.7" y="251">G10</text>
<text x="314.6" y="249.5" transform="rotate(-90 314.6 249.5)">1</text>
<text x="268.7" y="256">L2</text>
<text x="268.7" y="258.6">C4</text>
<text x="268.7" y="261.1">C10</text>
<text x="268.7" y="263.7">K9</text>
<text x="326.1" y="278.7">Title</text>
<text x="336.2" y="286.3">Document Number</text>
<text x="409.9" y="286.3">Rev</text>
<text x="326.1" y="293.9">Date:</text>
<text x="328.6" y="288.8">A3</text>
<text x="336.2" y="288.8">&lt;Doc&gt;</text>
<text x="376.9" y="293.9">Sheet</text>
<text x="397.2" y="293.9">of</text>
<text x="404.8" y="293.9">26</text>
<text x="412.7" y="290.4">P2B</text>
<text x="389.8" y="294.2">8</text>
</g>
<g font-size="2.3" fill="#f00">
<text x="259.3" y="11.7">VDD_1V8_SMPS8</text>
<text x="280.1" y="200.2">OSC32KIN</text>
<text x="280.1" y="215.4">OSC32KOUT</text>
</g>
<g font-size="2.3" fill="#000080">
<text x="172.9" y="17.3">R640</text>
<text x="185.6" y="17.3">R641</text>
<text x="254.2" y="17.3">R2037</text>
<text x="172.9" y="19.9">0R</text>
<text x="172.9" y="22.4">±5%</text>
<text x="185.6" y="21.9">±5%</text>
<text x="185.6" y="19.3">0201</text>
<text x="205.9" y="23.7">U600-3</text>
<text x="254.2" y="19.9">10K</text>
<text x="254.2" y="22.4">.05</text>
<text x="172.9" y="24.9">0201</text>
<text x="185.6" y="24.4">0R</text>
<text x="254.2" y="24.9">0201</text>
<text x="269.4" y="24.9">C600</text>
<text x="269.4" y="27.5">0.1uF</text>
<text x="280.8" y="29.8">0201</text>
<text x="269.2" y="32.8">6.3V</text>
<text x="276.8" y="33.6">+/-10%</text>
<text x="256.7" y="40.2">R618</text>
<text x="264.3" y="40.2">0R</text>
<text x="269.4" y="40.2">±5% 0201</text>
<text x="124.6" y="47.8">R606</text>
<text x="139.9" y="47.8">R605</text>
<text x="155.1" y="47.8">R604</text>
<text x="174.4" y="42.7">R642</text>
<text x="174.4" y="45.8">NM</text>
<text x="185.6" y="42.7">R643</text>
<text x="185.6" y="45.3">0201</text>
<text x="124.6" y="50.3">10K</text>
<text x="124.6" y="52.9">.05</text>
<text x="139.9" y="50.3">10K</text>
<text x="139.9" y="52.9">.05</text>
<text x="155.1" y="50.3">10K</text>
<text x="155.1" y="52.9">.05</text>
<text x="173.9" y="48.6">0201</text>
<text x="187.1" y="49.3">NM</text>
<text x="313.4" y="53.6">R635</text>
<text x="124.6" y="55.4">0201</text>
<text x="139.9" y="55.4">0201</text>
<text x="155.1" y="55.4">0201</text>
<text x="307.5" y="60">22R</text>
<text x="313.4" y="63.8">R608</text>
<text x="314.6" y="60.2">±5%</text>
<text x="322.5" y="60.2">0201</text>
<text x="307.5" y="70.1">22R</text>
<text x="314.6" y="70.4">±5%</text>
<text x="322.5" y="70.4">0201</text>
<text x="264.3" y="77">TP601</text>
<text x="296.1" y="88.4">R638</text>
<text x="292.3" y="94.3">1K</text>
<text x="298.6" y="94.5">.05</text>
<text x="306.2" y="94.3">0201</text>
<text x="324" y="108.8">R610</text>
<text x="348.2" y="113.1">C614</text>
<text x="132.3" y="118.9">0R</text>
<text x="135.6" y="114.6">R607</text>
<text x="137.3" y="118.9">±5%</text>
<text x="145" y="118.9">0201</text>
<text x="265.9" y="116.1">C601</text>
<text x="265.9" y="119.2">4.7uF</text>
<text x="320.2" y="114.6">1K</text>
<text x="326.6" y="114.9">.05</text>
<text x="334.2" y="114.6">0201</text>
<text x="348.2" y="116.1">22U</text>
<text x="348.2" y="118.9">0603</text>
<text x="266.4" y="122.5">0402</text>
<text x="266.4" y="125">6.3V</text>
<text x="348.2" y="121.5">6.3V</text>
<text x="348.2" y="124.8">±20%</text>
<text x="266.4" y="128.3">+/-20%</text>
<text x="157.7" y="145.1">C628</text>
<text x="157.7" y="148.1">10N</text>
<text x="158.4" y="151.2">0201</text>
<text x="158.4" y="154.5">10V</text>
<text x="158.4" y="157.8">±10%</text>
<text x="205.9" y="158.5">PTPS65913B3BEYFFR</text>
<text x="90.6" y="179.9">R612</text>
<text x="145" y="174.8">R622</text>
<text x="145" y="177.3">82K</text>
<text x="145" y="179.9">±5%</text>
<text x="228.8" y="176.1">U600-4</text>
<text x="90.6" y="182.9">NM</text>
<text x="90.6" y="185.7">0201</text>
<text x="145" y="182.4">0201</text>
<text x="295.1" y="186.5">C606</text>
<text x="295.1" y="189.5">10U</text>
<text x="58.9" y="196.4">R614</text>
<text x="295.3" y="192.8">0603</text>
<text x="295.3" y="196.1">16V</text>
<text x="332.9" y="196.4">C609</text>
<text x="295.3" y="199.4">±20%</text>
<text x="56.8" y="205.8">NM</text>
<text x="63.9" y="205.8">0201</text>
<text x="76.4" y="205.3">R645</text>
<text x="76.4" y="207.8">0R</text>
<text x="91.6" y="207.8">150K</text>
<text x="94.2" y="205.3">RT601_NM</text>
<text x="114.5" y="205.3">R611</text>
<text x="114.5" y="207.8">0R</text>
<text x="129.7" y="205.3">C603</text>
<text x="129.7" y="207.8">0.1uF</text>
<text x="145" y="207.8">R623</text>
<text x="307.5" y="205.3">Y600</text>
<text x="326.3" y="205.3">12pF 0201 25V 5%</text>
<text x="76.4" y="210.4">±5%</text>
<text x="76.4" y="212.9">0201</text>
<text x="91.6" y="210.4">±5%</text>
<text x="91.6" y="212.9">0402</text>
<text x="114.5" y="210.4">±5%</text>
<text x="114.5" y="212.9">0201</text>
<text x="129.7" y="215.4">0201</text>
<text x="129.7" y="212.9">6.3V</text>
<text x="129.7" y="210.4">+/-10%</text>
<text x="145" y="210.4">100K</text>
<text x="145" y="212.9">±5%</text>
<text x="145" y="215.4">0201</text>
<text x="332.9" y="211.6">C608</text>
<text x="58.6" y="216.7">R615</text>
<text x="323.8" y="218.5">12pF 25V</text>
<text x="336.5" y="218.2">5% 0201</text>
<text x="57.8" y="225.3">NM</text>
<text x="63.4" y="225.8">0201</text>
<text x="332.9" y="226.9">C610</text>
<text x="183.1" y="228.9">R630</text>
<text x="149.3" y="237.5">C675</text>
<text x="160.2" y="235.8">C674</text>
<text x="160.2" y="238.8">0.1U</text>
<text x="172.9" y="235.8">C605</text>
<text x="172.9" y="238.8">0.1U</text>
<text x="183.8" y="235.5">0R</text>
<text x="183.8" y="238.8">±5%</text>
<text x="202.4" y="238.3">R631</text>
<text x="332.9" y="237.3">2.2U</text>
<text x="149" y="243.6">0402</text>
<text x="150" y="240.6">22N</text>
<text x="160.2" y="241.6">0201</text>
<text x="160.2" y="244.9">10V</text>
<text x="172.9" y="241.6">0201</text>
<text x="172.9" y="244.9">10V</text>
<text x="183.8" y="242.1">0201</text>
<text x="202.4" y="241.3">NM</text>
<text x="202.4" y="244.1">0201</text>
<text x="307.5" y="243.4">0201</text>
<text x="307.5" y="245.9">6.3V</text>
<text x="319.2" y="245.9">C611</text>
<text x="332.9" y="240.6">0402</text>
<text x="332.9" y="243.9">6.3V</text>
<text x="149.5" y="246.7">25V</text>
<text x="149.5" y="250">±10%</text>
<text x="160.2" y="248.2">±10%</text>
<text x="172.9" y="248.2">±10%</text>
<text x="305" y="248.5">+/-10%</text>
<text x="319.2" y="249">0.1uF</text>
<text x="332.9" y="247.2">±20%</text>
<text x="228.8" y="272.8">PTPS65913B3BEYFFR</text>
</g>
<g font-size="2.3" fill="#004080">
<text x="207.2" y="34.1">BOOT0</text>
<text x="227.6" y="31.5">VIO_IN</text>
<text x="207.2" y="36.6">BOOT1</text>
<text x="228.1" y="44.2">GPIO0</text>
<text x="228.1" y="46.8">GPIO1</text>
<text x="228.1" y="49.3">GPIO2</text>
<text x="228.1" y="51.9">GPIO3</text>
<text x="228.1" y="54.4">GPIO4</text>
<text x="228.1" y="56.9">GPIO5</text>
<text x="228.1" y="59.5">GPIO6</text>
<text x="207.2" y="64.6">PWRON</text>
<text x="228.1" y="62">GPIO7</text>
<text x="207.2" y="69.6">RPWRON</text>
<text x="225.7" y="69.6">REGEN1</text>
<text x="207.2" y="74.7">PWRDOWN</text>
<text x="225.7" y="72.2">REGEN2</text>
<text x="219.5" y="82.3">BATREMOVAL</text>
<text x="207.2" y="90">RESET_IN</text>
<text x="219.4" y="87.4">POWERGOOD</text>
<text x="221.4" y="92.5">RESET_OUT</text>
<text x="231.4" y="97.6">INT</text>
<text x="207.2" y="102.7">NSLEEP</text>
<text x="207.2" y="107.7">ENABLE1</text>
<text x="223.3" y="105.2">CLK32KAO</text>
<text x="224.8" y="107.7">CLK32KG</text>
<text x="207.2" y="112.8">ENABLE2</text>
<text x="224.2" y="112.8">VBACKUP</text>
<text x="207.2" y="117.9">NRESWARM</text>
<text x="224.8" y="123">VIO_GND</text>
<text x="207.2" y="128.1">I2C1_SCL_SCK</text>
<text x="207.2" y="130.6">I2C1_SDA_SDI</text>
<text x="228.8" y="128.1">PBKG</text>
<text x="228.8" y="130.6">PBKG</text>
<text x="228.8" y="133.1">PBKG</text>
<text x="228.8" y="135.7">PBKG</text>
<text x="207.2" y="138.2">I2C2_SCL_SCE</text>
<text x="207.2" y="140.8">I2C2_SDA_SDO</text>
<text x="228.8" y="138.2">PBKG</text>
<text x="228.8" y="140.8">PBKG</text>
<text x="223.4" y="145.8">GND_DIG1</text>
<text x="223.4" y="148.4">GND_DIG2</text>
<text x="207.2" y="150.9">VPROG</text>
<text x="223.4" y="150.9">GND_DIG3</text>
<text x="230" y="183.9">GPADC_VREF</text>
<text x="259.5" y="183.9">VCC1</text>
<text x="259.5" y="186.5">VCC2</text>
<text x="259.5" y="189">VCC3</text>
<text x="230" y="194.1">GPADC_IN0</text>
<text x="230" y="196.6">GPADC_IN1</text>
<text x="230" y="199.2">GPADC_IN2</text>
<text x="230" y="201.7">GPADC_IN3</text>
<text x="254.3" y="201.7">OSC32KIN</text>
<text x="230" y="204.3">GPADC_IN4</text>
<text x="230" y="206.8">GPADC_IN5</text>
<text x="230" y="214.4">GPADC_START</text>
<text x="251.7" y="217">OSC32KOUT</text>
<text x="230" y="222">VCC_SENSE</text>
<text x="230" y="227.1">VBAT_SENSE</text>
<text x="230" y="232.2">VBUS</text>
<text x="251.9" y="232.2">OSC32KCAP</text>
<text x="230" y="237.3">VAC</text>
<text x="260.8" y="239.8">VBG</text>
<text x="230" y="244.9">RSV</text>
<text x="254.7" y="250">REFGND1</text>
<text x="253.3" y="257.6">GND_ANA1</text>
<text x="254.7" y="252.5">REFGND2</text>
<text x="253.3" y="260.1">GND_ANA2</text>
<text x="253.3" y="262.7">GND_ANA3</text>
<text x="253.3" y="265.2">GND_ANA4</text>
</g>
<text font-size="2.2" x="326.1" y="286.2">Size</text>
<g font-size="2.1" fill="#f00">
<text x="263.1" y="46.2">o</text>
<text x="283.1" y="42.7" transform="rotate(180 283.1 42.7)">o</text>
<text x="263.1" y="48.7">o</text>
<text x="263.1" y="53.8">o</text>
<text x="334.2" y="56.3">o</text>
<text x="112.7" y="63" transform="rotate(180 112.7 63)">o</text>
<text x="263.1" y="61.4">o</text>
<text x="334.2" y="66.5">o</text>
<text x="112.7" y="73.2" transform="rotate(180 112.7 73.2)">o</text>
<text x="112.7" y="88.4" transform="rotate(180 112.7 88.4)">o</text>
<text x="263.1" y="86.8">o</text>
<text x="324" y="91.9">o</text>
<text x="112.7" y="101.1" transform="rotate(180 112.7 101.1)">o</text>
<text x="263.1" y="97">o</text>
<text x="112.7" y="106.2" transform="rotate(180 112.7 106.2)">o</text>
<text x="263.1" y="104.6">o</text>
<text x="263.1" y="107.1">o</text>
<text x="112.7" y="111.3" transform="rotate(180 112.7 111.3)">o</text>
<text x="112.7" y="116.4" transform="rotate(180 112.7 116.4)">o</text>
<text x="113.7" y="130">o</text>
<text x="113.7" y="127.4">o</text>
<text x="112.7" y="136.7" transform="rotate(180 112.7 136.7)">o</text>
<text x="112.7" y="139.2" transform="rotate(180 112.7 139.2)">o</text>
<text x="46.7" y="192.6" transform="rotate(180 46.7 192.6)">o</text>
<text x="49.2" y="200.2" transform="rotate(180 49.2 200.2)">o</text>
<text x="209.2" y="212.9" transform="rotate(180 209.2 212.9)">o</text>
<text x="49.2" y="220.5" transform="rotate(180 49.2 220.5)">o</text>
</g>
<g font-size="2.1">
<text x="284.7" y="67.8">50OHM_NETCLASS1</text>
<text x="279.6" y="116">VBACKUP_R</text>
<text x="279.6" y="118.1">VOLTAGE=3.25V</text>
<text x="279.6" y="120.2">NV_NET_MAX_CURRENT=0.0005A</text>
<text x="279.6" y="122.4">MIN_LINE_WIDTH=0.100</text>
<text x="279.6" y="202.4">50OHM_NETCLASS1</text>
<text x="363.4" y="215.1">Need treat carefully</text>
<text x="279.6" y="217.6">50OHM_NETCLASS1</text>
<text x="363.4" y="217.2">Single Point Grounding</text>
<text x="282.1" y="230.3">OSC32KCAP</text>
<text x="282.1" y="232.4">VOLTAGE=1.8V</text>
<text x="282.1" y="234.5">NV_NET_MAX_CURRENT=0.1A</text>
<text x="282.1" y="236.7">MIN_LINE_WIDTH=0.100</text>
<text x="277" y="240.5">VBG</text>
<text x="277" y="242.6">VOLTAGE=0.85V</text>
<text x="277" y="244.7">NV_NET_MAX_CURRENT=0.1A</text>
<text x="277" y="246.8">MIN_LINE_WIDTH=0.400</text>
</g>
<g font-size="1.8">
<text x="44.2" y="1.9">5</text>
<text x="127.1" y="1.9">4</text>
<text x="210.1" y="1.9">3</text>
<text x="293" y="1.9">2</text>
<text x="376" y="1.9">1</text>
<text x=".8" y="150.1">A</text>
<text x="418.1" y="150.1">A</text>
<text x="44.2" y="296.3">5</text>
<text x="127.1" y="296.3">4</text>
<text x="210.1" y="296.3">3</text>
<text x="293" y="296.3">2</text>
<text x="376" y="296.3">1</text>
</g>
</svg>
